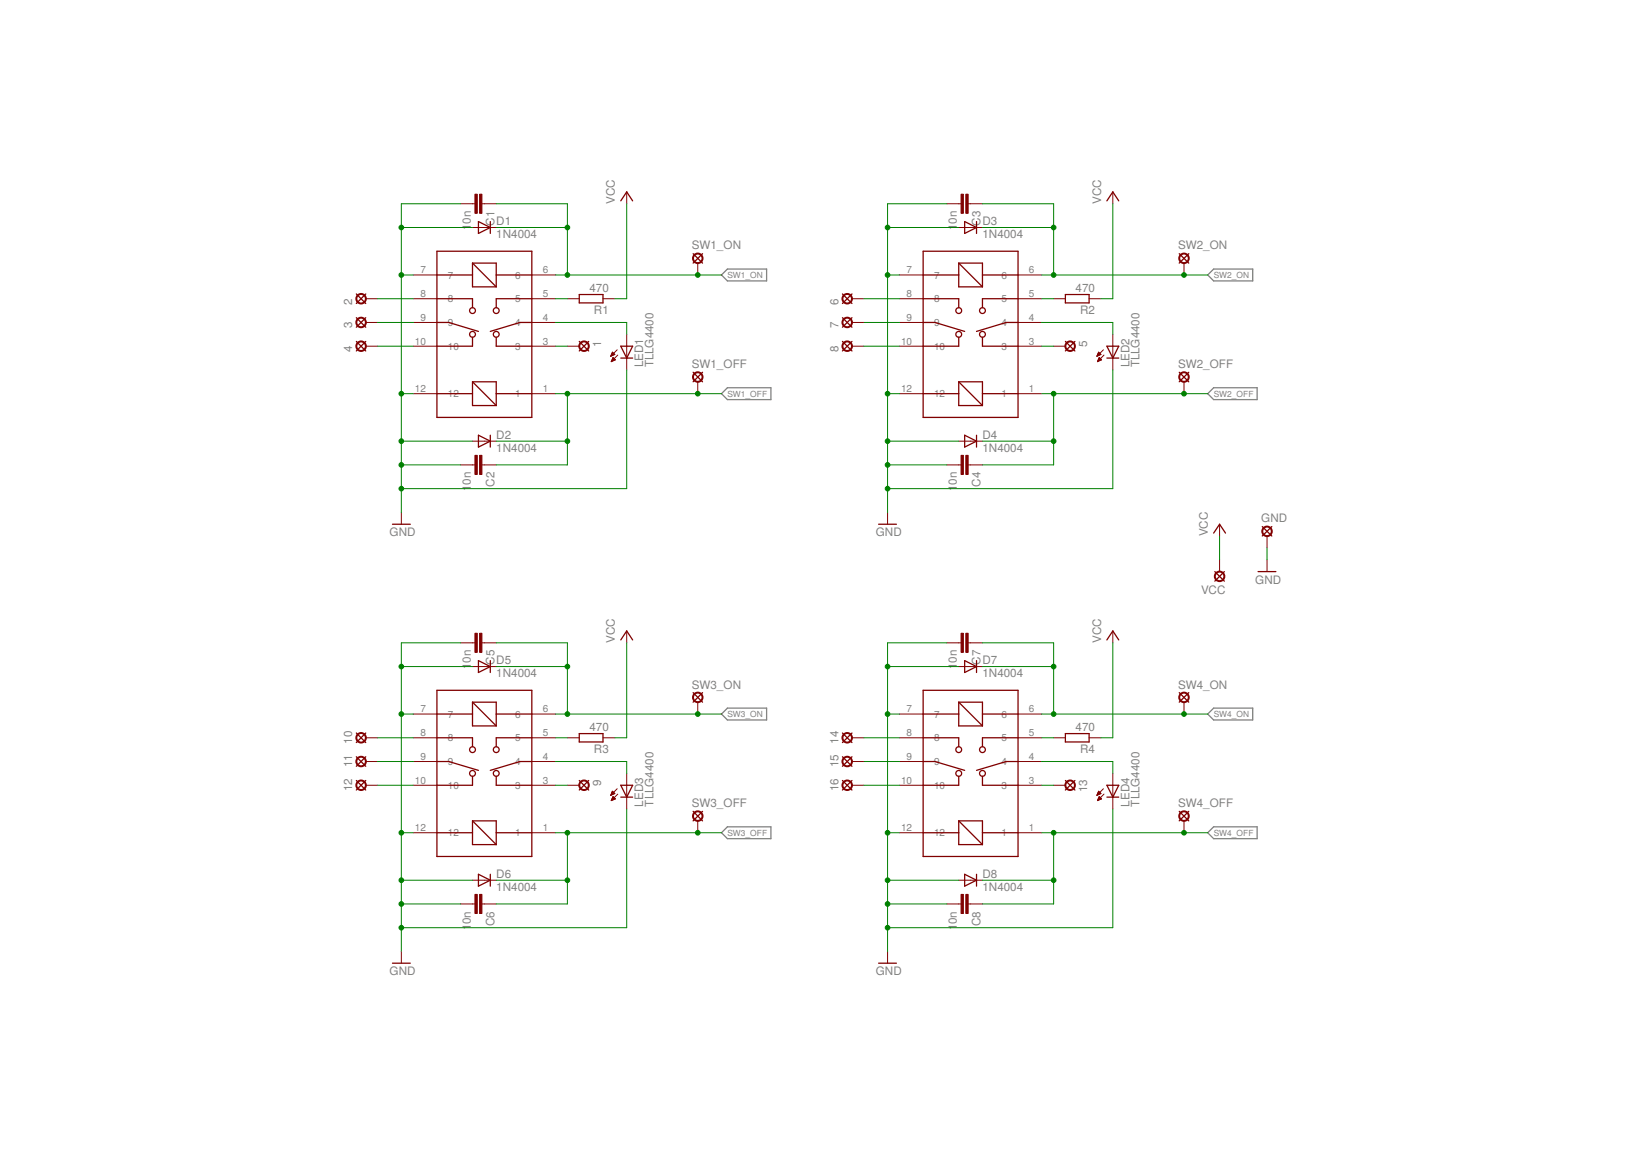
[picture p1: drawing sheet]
<svg xmlns="http://www.w3.org/2000/svg" width="297mm" height="210mm" viewBox="0 0 297 210" stroke-linecap="round" stroke-linejoin="round" font-family="sans-serif">
<path d="M131.3 50l1.1-1.1h7.1v2.2h-7.1zM220.9 48.9h7.1v2.2h-7.1l-1.1-1.1zM131.3 71.6l1.1-1.1h7.9v2.2h-7.9zM220.9 70.5h7.9v2.2h-7.9l-1.1-1.1zM131.3 129.9l1.1-1.1h7.1v2.2h-7.1zM219.8 129.9l1.1-1.1h7.1v2.2h-7.1zM131.3 151.5l1.1-1.1h7.9v2.1h-7.9zM219.8 151.5l1.1-1.1h7.9v2.1h-7.9z" fill="none" stroke="#808080" stroke-width=".23"/>
<g fill="none" stroke="#800000" stroke-width=".23">
<path d="M113 36.5l1.1-1.6 1 1.6M201.5 36.5l1-1.6 1.1 1.6M64.9 53.5l1.7 1.7M64.9 57.8l1.7 1.7M66.6 53.5l-1.7 1.7M66.6 57.8l-1.7 1.7M79.5 45.7h17.3v30.2h-17.3zM79.5 54.3h6.5v1.7M79.5 58.7h2.2l5.4 1.6M79.5 50h6.5M86 47.9v4.3h4.3M86 47.9h4.3v4.3"/>
<path d="M86 47.9l4.3 4.3M87.1 40.3l2.1 1.1-2.1 1.1zM89.2 40.3v2.2M90.3 50h6.5M96.8 54.3h-6.5v1.7M96.8 58.7h-2.2l-5.4 1.6M105.4 53.6h4.3v1.5h-4.3zM126.2 46.1l1.7 1.8M127.9 46.1l-1.7 1.8M153.3 53.5l1.8 1.7M153.3 57.8l1.8 1.7M155.1 53.5l-1.8 1.7"/>
<path d="M155.1 57.8l-1.8 1.7M168 45.7h17.3v30.2h-17.3zM168 54.3h6.5v1.7M168 58.7h2.2l5.4 1.6M168 50h6.5M174.5 47.9h4.3v4.3M174.5 47.9v4.3h4.3M174.5 47.9l4.3 4.3M175.6 40.3l2.1 1.1-2.1 1.1zM177.7 40.3v2.2M178.8 50h6.5M185.3 54.3h-6.5v1.7"/>
<path d="M185.3 58.7h-2.2l-5.4 1.6M193.9 53.6h4.3v1.5h-4.3zM214.6 46.1l1.8 1.8M216.4 46.1l-1.8 1.8M64.9 62.1l1.7 1.7M66.6 62.1l-1.7 1.7M79.5 71.6h6.5M86 61.3v1.7h-6.5M86 69.4v4.4h4.3M86 69.4h4.3v4.4M86 69.4l4.3 4.4M87.1 79.2l2.1 1-2.1 1.1z"/>
<path d="M89.2 79.2v2.1M90.3 61.3v1.7h6.5M90.3 71.6h6.5M105.4 62.1l1.7 1.7M107.1 62.1l-1.7 1.7M113 63h2.1l-1 2.1zM113 65.1h2.1M126.2 67.7l1.7 1.7M127.9 67.7l-1.7 1.7M153.3 62.1l1.8 1.7M155.1 62.1l-1.8 1.7M168 71.6h6.5"/>
<path d="M174.5 61.3v1.7h-6.5M174.5 69.4h4.3v4.4M174.5 69.4v4.4h4.3M174.5 69.4l4.3 4.4M175.6 79.2l2.1 1-2.1 1.1zM177.7 79.2v2.1M178.8 61.3v1.7h6.5M178.8 71.6h6.5M193.9 62.1l1.7 1.7M195.6 62.1l-1.7 1.7M201.5 65.1h2.1M201.5 63h2.1l-1.1 2.1z"/>
<path d="M214.6 67.7l1.8 1.7M216.4 67.7l-1.8 1.7M71.4 95.4h3.3M159.9 95.4h3.3M220.9 97l1.1-1.6 1.1 1.6M229.7 95.8l1.8 1.7M231.5 95.8l-1.8 1.7M113 116.4l1.1-1.6 1 1.6M201.5 116.4l1-1.6 1.1 1.6M221.1 104l1.7 1.7M222.8 104l-1.7 1.7M229 104h3.2"/>
<path d="M64.9 133.3l1.7 1.8M64.9 137.6l1.7 1.8M66.6 133.3l-1.7 1.8M66.6 137.6l-1.7 1.8M79.5 125.6h17.3v30.2h-17.3zM79.5 134.2h6.5v1.6M79.5 138.5h2.2l5.4 1.6M79.5 129.9h6.5M86 127.7v4.3h4.3M86 127.7h4.3v4.3M86 127.7l4.3 4.3M87.1 120.2l2.1 1-2.1 1.1z"/>
<path d="M89.2 120.2v2.1M90.3 129.9h6.5M96.8 134.2h-6.5v1.6M96.8 138.5h-2.2l-5.4 1.6M105.4 133.4h4.3v1.6h-4.3zM126.2 126l1.7 1.7M127.9 126l-1.7 1.7M153.3 133.3l1.8 1.8M153.3 137.6l1.8 1.8M155.1 133.3l-1.8 1.8M155.1 137.6l-1.8 1.8M168 125.6h17.3v30.2h-17.3z"/>
<path d="M168 134.2h6.5v1.6M168 138.5h2.2l5.4 1.6M168 129.9h6.5M174.5 127.7v4.3h4.3M174.5 127.7h4.3v4.3M174.5 127.7l4.3 4.3M175.6 120.2l2.1 1-2.1 1.1zM177.7 120.2v2.1M178.8 129.9h6.5M185.3 134.2h-6.5v1.6M185.3 138.5h-2.2l-5.4 1.6M193.9 133.4h4.3v1.6h-4.3z"/>
<path d="M214.6 126l1.8 1.7M216.4 126l-1.8 1.7M64.9 142l1.7 1.7M66.6 142l-1.7 1.7M79.5 151.5h6.5M86 141.2v1.6h-6.5M86 149.3v4.3h4.3M86 149.3h4.3v4.3M86 149.3l4.3 4.3M87.1 159l2.1 1.1-2.1 1.1zM89.2 159v2.2M90.3 141.2v1.6h6.5"/>
<path d="M90.3 151.5h6.5M105.4 142l1.7 1.7M107.1 142l-1.7 1.7M113 142.8h2.1l-1 2.2zM113 145h2.1M126.2 147.6l1.7 1.7M127.9 147.6l-1.7 1.7M153.3 142l1.8 1.7M155.1 142l-1.8 1.7M168 151.5h6.5M174.5 141.2v1.6h-6.5M174.5 149.3v4.3h4.3"/>
<path d="M174.5 149.3h4.3v4.3M174.5 149.3l4.3 4.3M175.6 159l2.1 1.1-2.1 1.1zM177.7 159v2.2M178.8 141.2v1.6h6.5M178.8 151.5h6.5M193.9 142l1.7 1.7M195.6 142l-1.7 1.7M201.5 145h2.1M201.5 142.8h2.1l-1.1 2.2zM214.6 147.6l1.8 1.7M216.4 147.6l-1.8 1.7"/>
<path d="M71.4 175.2h3.3M159.9 175.2h3.3"/>
<circle cx="86" cy="56.5" r=".53"/>
<circle cx="90.3" cy="56.5" r=".53"/>
<circle cx="174.5" cy="56.5" r=".53"/>
<circle cx="178.8" cy="56.5" r=".53"/>
<circle cx="86" cy="60.8" r=".53"/>
<circle cx="90.3" cy="60.8" r=".53"/>
<circle cx="174.5" cy="60.8" r=".53"/>
<circle cx="178.8" cy="60.8" r=".53"/>
<circle cx="86" cy="136.4" r=".53"/>
<circle cx="90.3" cy="136.4" r=".53"/>
<circle cx="174.5" cy="136.4" r=".53"/>
<circle cx="178.8" cy="136.4" r=".53"/>
<circle cx="86" cy="140.7" r=".53"/>
<circle cx="90.3" cy="140.7" r=".53"/>
<circle cx="174.5" cy="140.7" r=".53"/>
<circle cx="178.8" cy="140.7" r=".53"/>
</g>
<g fill="none" stroke="#800000" stroke-width=".18">
<path d="M83.8 37.1h2.6M87.7 37.1h2.6M114.1 34.9v2.2M172.3 37.1h2.6M176.2 37.1h2.6M202.5 34.9v2.2M66.6 58.7h2.1M66.6 54.3h2.1M75.2 58.7h4.3M75.2 54.3h4.3M75.2 50h4.3M86 41.4h4.3"/>
<path d="M96.8 58.7h4.3M96.8 54.3h4.3M96.8 50h4.3M103.3 54.3h2.1M109.7 54.3h2.2M127 47.9v2.1M155.1 58.7h2.1M155.1 54.3h2.1M163.7 58.7h4.3M163.7 54.3h4.3M163.7 50h4.3M174.5 41.4h4.3"/>
<path d="M185.3 58.7h4.3M185.3 54.3h4.3M185.3 50h4.3M191.8 54.3h2.1M198.2 54.3h2.2M215.5 47.9v2.1M66.6 63h2.1M75.2 71.6h4.3M75.2 63h4.3M96.8 71.6h4.3M96.8 63h4.3M103.3 63h2.1"/>
<path d="M111.2 64.7h.1M111.2 64.6h.4M111.3 64.5h.5M111.3 65.7h.1M111.3 64.4h.5M111.3 65.6h.4M111.4 64.3h.4M111.4 65.5h.5M111.4 64.2h.3M111.4 65.4h.6M111.4 64.1h.1M111.5 64.1l.4 .4-.8 .3z"/>
<path d="M111.5 65.3h.4M111.5 65.2h.3M111.5 65.1h.2M111.6 65l.4 .4-.7 .4zM112.3 63.6l-1.2 1.2M112.4 64.6l-1.1 1.2M114.1 60.8v6.5M127 69.4v2.2M155.1 63h2.1M163.7 71.6h4.3M163.7 63h4.3M185.3 71.6h4.3"/>
<path d="M185.3 63h4.3M191.8 63h2.1M199.7 64.7h.1M199.7 64.6h.4M199.7 64.5h.6M199.8 65.7h.1M199.8 64.4h.5M199.8 65.6h.4M199.8 64.3h.4M199.9 65.5h.5M199.9 64.2h.3M199.9 65.4h.5"/>
<path d="M199.9 64.1h.1M199.9 65.3h.5M200 64.1l.4 .4-.8 .3zM200 65.2h.3M200 65.1h.2M200.1 65l.4 .4-.8 .4zM200.8 63.6l-1.2 1.2M200.9 64.6l-1.2 1.2M202.5 60.8v6.5M215.5 69.4v2.2M73 93.2v2.2M83.8 84.6h2.6"/>
<path d="M86 80.2h4.3M87.7 84.6h2.6M161.5 93.2v2.2M172.3 84.6h2.6M174.5 80.2h4.3M176.2 84.6h2.6M222 95.4v2.1M230.6 97.5v2.2M83.8 116.9h2.6M87.7 116.9h2.6M114.1 114.8v2.1M172.3 116.9h2.6"/>
<path d="M176.2 116.9h2.6M202.5 114.8v2.1M222 101.8v2.2M230.6 101.8v2.2M66.6 138.5h2.1M66.6 134.2h2.1M75.2 138.5h4.3M75.2 134.2h4.3M75.2 129.9h4.3M86 121.2h4.3M96.8 138.5h4.3M96.8 134.2h4.3"/>
<path d="M96.8 129.9h4.3M103.3 134.2h2.1M109.7 134.2h2.2M127 127.7v2.2M155.1 138.5h2.1M155.1 134.2h2.1M163.7 138.5h4.3M163.7 134.2h4.3M163.7 129.9h4.3M174.5 121.2h4.3M185.3 138.5h4.3M185.3 134.2h4.3"/>
<path d="M185.3 129.9h4.3M191.8 134.2h2.1M198.2 134.2h2.2M215.5 127.7v2.2M66.6 142.8h2.1M75.2 151.5h4.3M75.2 142.8h4.3M96.8 151.5h4.3M96.8 142.8h4.3M103.3 142.8h2.1M111.2 144.6h.1M111.2 144.5h.3"/>
<path d="M111.3 144.4h.5M111.3 144.3h.5M111.3 145.6h.1M111.3 145.5h.4M111.3 144.2h.5M111.4 145.4h.5M111.4 144.1h.3M111.4 145.3h.6M111.4 144h.2M111.4 145.2h.5M111.5 143.9l.4 .4-.8 .4zM111.5 145.1h.3"/>
<path d="M111.5 145h.2M111.6 144.9l.4 .4-.7 .3zM112.3 143.5l-1.2 1.2M112.4 144.4l-1.1 1.2M114.1 140.7v6.5M127 149.3v2.2M155.1 142.8h2.1M163.7 151.5h4.3M163.7 142.8h4.3M185.3 151.5h4.3M185.3 142.8h4.3M191.8 142.8h2.1"/>
<path d="M199.7 144.6h.1M199.7 144.5h.3M199.7 144.4h.6M199.8 145.6h.1M199.8 144.3h.5M199.8 145.5h.3M199.8 144.2h.5M199.9 145.4h.5M199.9 144.1h.3M199.9 145.3h.6M199.9 144h.1M199.9 145.2h.5"/>
<path d="M200 143.9l.4 .4-.8 .4zM200 145.1h.3M200 145h.2M200.5 145.3l-.4-.4-.4 .7M200.5 145.3l-.8 .3M200.8 143.5l-1.2 1.2M200.9 144.4l-1.2 1.2M202.5 140.7v6.5M215.5 149.3v2.2M73 173v2.2M83.8 164.4h2.6M86 160.1h4.3"/>
<path d="M87.7 164.4h2.6M161.5 173v2.2M172.3 164.4h2.6M174.5 160.1h4.3M176.2 164.4h2.6"/>
</g>
<g fill="#800000" stroke="#800000" stroke-width=".18">
<path d="M86.4 35.3h.5v3.5h-.5z"/>
<path d="M87.3 35.3h.4v3.5h-.4z"/>
<path d="M86.4 82.8h.5v3.5h-.5z"/>
<path d="M87.3 82.8h.4v3.5h-.4z"/>
<path d="M174.9 35.3h.4v3.5h-.4z"/>
<path d="M175.8 35.3h.4v3.5h-.4z"/>
<path d="M174.9 82.8h.4v3.5h-.4z"/>
<path d="M175.8 82.8h.4v3.5h-.4z"/>
<path d="M86.4 115.2h.5v3.5h-.5z"/>
<path d="M87.3 115.2h.4v3.5h-.4z"/>
<path d="M86.4 162.7h.5v3.5h-.5z"/>
<path d="M87.3 162.7h.4v3.5h-.4z"/>
<path d="M174.9 115.2h.4v3.5h-.4z"/>
<path d="M175.8 115.2h.4v3.5h-.4z"/>
<path d="M174.9 162.7h.4v3.5h-.4z"/>
<path d="M175.8 162.7h.4v3.5h-.4z"/>
</g>
<g fill="none" stroke="#800000" stroke-width=".36">
<circle cx="65.7" cy="54.3" r=".87"/>
<circle cx="65.7" cy="58.7" r=".87"/>
<circle cx="127" cy="47" r=".87"/>
<circle cx="154.2" cy="58.7" r=".87"/>
<circle cx="154.2" cy="54.3" r=".87"/>
<circle cx="215.5" cy="47" r=".87"/>
<circle cx="65.7" cy="63" r=".87"/>
<circle cx="106.3" cy="63" r=".87"/>
<circle cx="127" cy="68.6" r=".87"/>
<circle cx="154.2" cy="63" r=".87"/>
<circle cx="194.8" cy="63" r=".87"/>
<circle cx="215.5" cy="68.6" r=".87"/>
<circle cx="230.6" cy="96.6" r=".87"/>
<circle cx="222" cy="104.8" r=".87"/>
<circle cx="65.7" cy="134.2" r=".87"/>
<circle cx="65.7" cy="138.5" r=".87"/>
<circle cx="127" cy="126.9" r=".87"/>
<circle cx="154.2" cy="134.2" r=".87"/>
<circle cx="154.2" cy="138.5" r=".87"/>
<circle cx="215.5" cy="126.9" r=".87"/>
<circle cx="65.7" cy="142.8" r=".87"/>
<circle cx="106.3" cy="142.8" r=".87"/>
<circle cx="127" cy="148.4" r=".87"/>
<circle cx="154.2" cy="142.8" r=".87"/>
<circle cx="194.8" cy="142.8" r=".87"/>
<circle cx="215.5" cy="148.4" r=".87"/>
</g>
<g fill="none" stroke="#008000" stroke-width=".18">
<path d="M83.8 37.1h-10.8v56.1M90.3 37.1h13v12.9M114.1 37.1v17.2h-2.2M172.3 37.1h-10.8v56.1M178.8 37.1h13v12.9M202.5 37.1v17.2h-2.1M68.7 54.3h6.5M68.7 58.7h6.5M73 50h2.2M73 41.4h13M90.3 41.4h13M101.1 50h30.2"/>
<path d="M101.1 58.7h13v2.1M101.1 54.3h2.2M157.2 54.3h6.5M157.2 58.7h6.5M161.5 50h2.2M161.5 41.4h13M178.8 41.4h13M189.6 50h30.2M189.6 58.7h12.9v2.1M189.6 54.3h2.2M68.7 63h6.5M73 71.6h2.2"/>
<path d="M101.1 71.6h30.2M101.1 63h2.2M103.3 71.6v13h-13M114.1 67.3v21.6h-41.1M157.2 63h6.5M161.5 71.6h2.2M189.6 71.6h30.2M189.6 63h2.2M191.8 71.6v13h-13M202.5 67.3v21.6h-41M73 80.2h13M73 84.6h10.8"/>
<path d="M90.3 80.2h13M161.5 80.2h13M161.5 84.6h10.8M178.8 80.2h13M222 97.5v4.3M230.6 99.7v2.1M83.8 116.9h-10.8v56.1M90.3 116.9h13v13M114.1 116.9v17.3h-2.2M172.3 116.9h-10.8v56.1M178.8 116.9h13v13M202.5 116.9v17.3h-2.1"/>
<path d="M68.7 134.2h6.5M68.7 138.5h6.5M73 129.9h2.2M73 121.2h13M90.3 121.2h13M101.1 138.5h13v2.2M101.1 129.9h30.2M101.1 134.2h2.2M157.2 134.2h6.5M157.2 138.5h6.5M161.5 129.9h2.2M161.5 121.2h13"/>
<path d="M178.8 121.2h13M189.6 138.5h12.9v2.2M189.6 129.9h30.2M189.6 134.2h2.2M68.7 142.8h6.5M73 151.5h2.2M101.1 151.5h30.2M101.1 142.8h2.2M103.3 151.5v12.9h-13M114.1 147.2v21.5h-41.1M157.2 142.8h6.5M161.5 151.5h2.2"/>
<path d="M189.6 151.5h30.2M189.6 142.8h2.2M191.8 151.5v12.9h-13M202.5 147.2v21.5h-41M73 160.1h13M73 164.4h10.8M90.3 160.1h13M161.5 160.1h13M161.5 164.4h10.8M178.8 160.1h13"/>
</g>
<g fill="#008000" stroke="#008000" stroke-width=".18">
<circle cx="127" cy="50" r=".42"/>
<circle cx="103.3" cy="41.4" r=".42"/>
<circle cx="103.3" cy="50" r=".42"/>
<circle cx="73" cy="71.6" r=".42"/>
<circle cx="73" cy="88.9" r=".42"/>
<circle cx="73" cy="41.4" r=".42"/>
<circle cx="73" cy="80.2" r=".42"/>
<circle cx="73" cy="84.6" r=".42"/>
<circle cx="73" cy="50" r=".42"/>
<circle cx="161.5" cy="71.6" r=".42"/>
<circle cx="161.5" cy="88.9" r=".42"/>
<circle cx="161.5" cy="41.4" r=".42"/>
<circle cx="161.5" cy="80.2" r=".42"/>
<circle cx="161.5" cy="84.6" r=".42"/>
<circle cx="161.5" cy="50" r=".42"/>
<circle cx="73" cy="151.5" r=".42"/>
<circle cx="73" cy="168.7" r=".42"/>
<circle cx="73" cy="121.2" r=".42"/>
<circle cx="73" cy="160.1" r=".42"/>
<circle cx="73" cy="164.4" r=".42"/>
<circle cx="73" cy="129.9" r=".42"/>
<circle cx="161.5" cy="151.5" r=".42"/>
<circle cx="161.5" cy="168.7" r=".42"/>
<circle cx="161.5" cy="121.2" r=".42"/>
<circle cx="161.5" cy="160.1" r=".42"/>
<circle cx="161.5" cy="164.4" r=".42"/>
<circle cx="161.5" cy="129.9" r=".42"/>
<circle cx="127" cy="71.6" r=".42"/>
<circle cx="103.3" cy="80.2" r=".42"/>
<circle cx="103.3" cy="71.6" r=".42"/>
<circle cx="215.5" cy="50" r=".42"/>
<circle cx="191.8" cy="41.4" r=".42"/>
<circle cx="191.8" cy="50" r=".42"/>
<circle cx="215.5" cy="71.6" r=".42"/>
<circle cx="191.8" cy="80.2" r=".42"/>
<circle cx="191.8" cy="71.6" r=".42"/>
<circle cx="127" cy="129.9" r=".42"/>
<circle cx="103.3" cy="121.2" r=".42"/>
<circle cx="103.3" cy="129.9" r=".42"/>
<circle cx="127" cy="151.5" r=".42"/>
<circle cx="103.3" cy="160.1" r=".42"/>
<circle cx="103.3" cy="151.5" r=".42"/>
<circle cx="215.5" cy="129.9" r=".42"/>
<circle cx="191.8" cy="121.2" r=".42"/>
<circle cx="191.8" cy="129.9" r=".42"/>
<circle cx="215.5" cy="151.5" r=".42"/>
<circle cx="191.8" cy="160.1" r=".42"/>
<circle cx="191.8" cy="151.5" r=".42"/>
</g>
<g font-size="2.1" fill="#808080">
<text x="85.7" y="41.9" transform="rotate(-90 85.7 41.9)">10n</text>
<text x="90" y="41.1" transform="rotate(-90 90 41.1)">C1</text>
<text x="90.3" y="41">D1</text>
<text x="111.9" y="37.1" transform="rotate(-90 111.9 37.1)">VCC</text>
<text x="174.2" y="41.9" transform="rotate(-90 174.2 41.9)">10n</text>
<text x="178.5" y="41.1" transform="rotate(-90 178.5 41.1)">C3</text>
<text x="178.8" y="41">D3</text>
<text x="200.4" y="37.1" transform="rotate(-90 200.4 37.1)">VCC</text>
<text x="90.3" y="43.4">1N4004</text>
<text x="125.9" y="45.4">SW1_ON</text>
<text x="178.8" y="43.4">1N4004</text>
<text x="214.4" y="45.4">SW2_ON</text>
<text x="107.3" y="53">470</text>
<text x="195.8" y="53">470</text>
<text x="64.1" y="59.7" transform="rotate(-90 64.1 59.7)">3</text>
<text x="64.1" y="55.4" transform="rotate(-90 64.1 55.4)">2</text>
<text x="108.1" y="57.1">R1</text>
<text x="152.6" y="59.7" transform="rotate(-90 152.6 59.7)">7</text>
<text x="152.6" y="55.4" transform="rotate(-90 152.6 55.4)">6</text>
<text x="196.6" y="57.1">R2</text>
<text x="64.1" y="64" transform="rotate(-90 64.1 64)">4</text>
<text x="109.4" y="63.1" transform="rotate(-90 109.4 63.1)">1</text>
<text x="152.6" y="64" transform="rotate(-90 152.6 64)">8</text>
<text x="197.9" y="63.1" transform="rotate(-90 197.9 63.1)">5</text>
<text x="117.1" y="66.8" transform="rotate(-90 117.1 66.8)">LED1</text>
<text x="118.9" y="66.8" transform="rotate(-90 118.9 66.8)">TLLG4400</text>
<text x="125.9" y="67">SW1_OFF</text>
<text x="205.6" y="66.8" transform="rotate(-90 205.6 66.8)">LED2</text>
<text x="207.4" y="66.8" transform="rotate(-90 207.4 66.8)">TLLG4400</text>
<text x="214.4" y="67">SW2_OFF</text>
<text x="90.3" y="82.2">1N4004</text>
<text x="90.3" y="79.8">D2</text>
<text x="178.8" y="82.2">1N4004</text>
<text x="178.8" y="79.8">D4</text>
<text x="85.7" y="89.4" transform="rotate(-90 85.7 89.4)">10n</text>
<text x="90" y="88.6" transform="rotate(-90 90 88.6)">C2</text>
<text x="174.2" y="89.4" transform="rotate(-90 174.2 89.4)">10n</text>
<text x="178.5" y="88.6" transform="rotate(-90 178.5 88.6)">C4</text>
<text x="229.5" y="95">GND</text>
<text x="70.9" y="97.5">GND</text>
<text x="159.4" y="97.5">GND</text>
<text x="219.8" y="97.5" transform="rotate(-90 219.8 97.5)">VCC</text>
<text x="218.6" y="108">VCC</text>
<text x="228.5" y="106.1">GND</text>
<text x="111.9" y="116.9" transform="rotate(-90 111.9 116.9)">VCC</text>
<text x="200.4" y="116.9" transform="rotate(-90 200.4 116.9)">VCC</text>
<text x="85.7" y="121.8" transform="rotate(-90 85.7 121.8)">10n</text>
<text x="90" y="120.9" transform="rotate(-90 90 120.9)">C5</text>
<text x="90.3" y="123.2">1N4004</text>
<text x="90.3" y="120.8">D5</text>
<text x="125.9" y="125.2">SW3_ON</text>
<text x="174.2" y="121.8" transform="rotate(-90 174.2 121.8)">10n</text>
<text x="178.5" y="120.9" transform="rotate(-90 178.5 120.9)">C7</text>
<text x="178.8" y="123.2">1N4004</text>
<text x="178.8" y="120.8">D7</text>
<text x="214.4" y="125.2">SW4_ON</text>
<text x="64.1" y="135.3" transform="rotate(-90 64.1 135.3)">10</text>
<text x="107.3" y="132.9">470</text>
<text x="108.1" y="137">R3</text>
<text x="152.6" y="135.3" transform="rotate(-90 152.6 135.3)">14</text>
<text x="195.8" y="132.9">470</text>
<text x="196.6" y="137">R4</text>
<text x="64.1" y="143.9" transform="rotate(-90 64.1 143.9)">12</text>
<text x="64.1" y="139.6" transform="rotate(-90 64.1 139.6)">11</text>
<text x="109.4" y="142.9" transform="rotate(-90 109.4 142.9)">9</text>
<text x="152.6" y="143.9" transform="rotate(-90 152.6 143.9)">16</text>
<text x="152.6" y="139.6" transform="rotate(-90 152.6 139.6)">15</text>
<text x="117.1" y="146.7" transform="rotate(-90 117.1 146.7)">LED3</text>
<text x="118.9" y="146.7" transform="rotate(-90 118.9 146.7)">TLLG4400</text>
<text x="125.9" y="146.8">SW3_OFF</text>
<text x="197.9" y="144.1" transform="rotate(-90 197.9 144.1)">13</text>
<text x="205.6" y="146.7" transform="rotate(-90 205.6 146.7)">LED4</text>
<text x="207.4" y="146.7" transform="rotate(-90 207.4 146.7)">TLLG4400</text>
<text x="214.4" y="146.8">SW4_OFF</text>
<text x="90.3" y="159.7">D6</text>
<text x="178.8" y="159.7">D8</text>
<text x="90.3" y="162.1">1N4004</text>
<text x="178.8" y="162.1">1N4004</text>
<text x="85.7" y="169.2" transform="rotate(-90 85.7 169.2)">10n</text>
<text x="90" y="168.4" transform="rotate(-90 90 168.4)">C6</text>
<text x="174.2" y="169.2" transform="rotate(-90 174.2 169.2)">10n</text>
<text x="178.5" y="168.4" transform="rotate(-90 178.5 168.4)">C8</text>
<text x="70.9" y="177.4">GND</text>
<text x="159.4" y="177.4">GND</text>
</g>
<g font-size="1.8" fill="#808080">
<text x="76.5" y="49.7">7</text>
<text x="81.5" y="50.7">7</text>
<text x="93.8" y="50.7">6</text>
<text x="98.8" y="49.7">6</text>
<text x="165" y="49.7">7</text>
<text x="170" y="50.7">7</text>
<text x="182.3" y="50.7">6</text>
<text x="187.3" y="49.7">6</text>
<text x="76.5" y="54">8</text>
<text x="76.5" y="58.4">9</text>
<text x="81.5" y="55">8</text>
<text x="81.5" y="59.3">9</text>
<text x="93.8" y="59.3">4</text>
<text x="93.8" y="55">5</text>
<text x="98.8" y="58.4">4</text>
<text x="98.8" y="54">5</text>
<text x="165" y="54">8</text>
<text x="165" y="58.4">9</text>
<text x="170" y="55">8</text>
<text x="170" y="59.3">9</text>
<text x="182.3" y="59.3">4</text>
<text x="182.3" y="55">5</text>
<text x="187.3" y="58.4">4</text>
<text x="187.3" y="54">5</text>
<text x="75.5" y="62.7">10</text>
<text x="81.5" y="63.6">10</text>
<text x="93.8" y="63.6">3</text>
<text x="98.8" y="62.7">3</text>
<text x="164" y="62.7">10</text>
<text x="170" y="63.6">10</text>
<text x="182.3" y="63.6">3</text>
<text x="187.3" y="62.7">3</text>
<text x="75.5" y="71.3">12</text>
<text x="98.8" y="71.3">1</text>
<text x="164" y="71.3">12</text>
<text x="187.3" y="71.3">1</text>
<text x="81.5" y="72.3">12</text>
<text x="93.8" y="72.2">1</text>
<text x="170" y="72.3">12</text>
<text x="182.3" y="72.2">1</text>
<text x="76.5" y="129.6">7</text>
<text x="81.5" y="130.5">7</text>
<text x="93.8" y="130.5">6</text>
<text x="98.8" y="129.6">6</text>
<text x="165" y="129.6">7</text>
<text x="170" y="130.5">7</text>
<text x="182.3" y="130.5">6</text>
<text x="187.3" y="129.6">6</text>
<text x="76.5" y="133.9">8</text>
<text x="81.5" y="134.8">8</text>
<text x="93.8" y="134.8">5</text>
<text x="98.8" y="133.9">5</text>
<text x="165" y="133.9">8</text>
<text x="170" y="134.8">8</text>
<text x="182.3" y="134.8">5</text>
<text x="187.3" y="133.9">5</text>
<text x="75.5" y="142.5">10</text>
<text x="76.5" y="138.2">9</text>
<text x="81.5" y="139.2">9</text>
<text x="81.5" y="143.5">10</text>
<text x="93.8" y="143.5">3</text>
<text x="93.8" y="139.2">4</text>
<text x="98.8" y="142.5">3</text>
<text x="98.8" y="138.2">4</text>
<text x="164" y="142.5">10</text>
<text x="165" y="138.2">9</text>
<text x="170" y="139.2">9</text>
<text x="170" y="143.5">10</text>
<text x="182.3" y="143.5">3</text>
<text x="182.3" y="139.2">4</text>
<text x="187.3" y="142.5">3</text>
<text x="187.3" y="138.2">4</text>
<text x="75.5" y="151.2">12</text>
<text x="81.5" y="152.1">12</text>
<text x="93.8" y="152.1">1</text>
<text x="98.8" y="151.2">1</text>
<text x="164" y="151.2">12</text>
<text x="170" y="152.1">12</text>
<text x="182.3" y="152.1">1</text>
<text x="187.3" y="151.2">1</text>
</g>
<g font-size="1.5" fill="#808080">
<text x="132.4" y="50.6">SW1_ON</text>
<text x="220.9" y="50.6">SW2_ON</text>
<text x="132.4" y="72.1">SW1_OFF</text>
<text x="220.9" y="72.1">SW2_OFF</text>
<text x="132.4" y="130.4">SW3_ON</text>
<text x="220.9" y="130.4">SW4_ON</text>
<text x="132.4" y="152">SW3_OFF</text>
<text x="220.9" y="152">SW4_OFF</text>
</g>
</svg>
